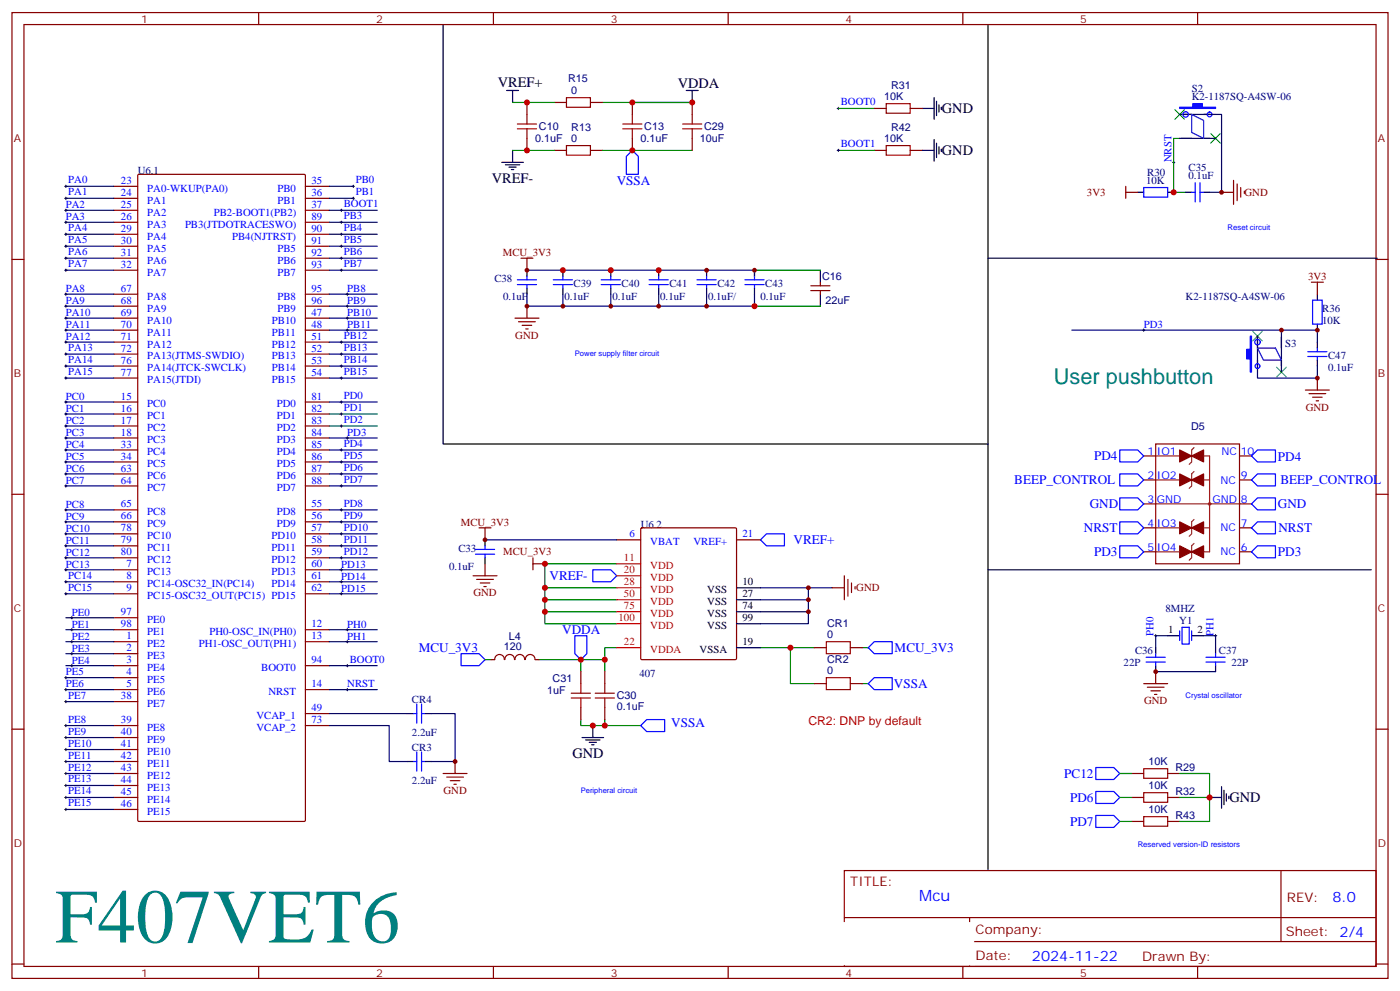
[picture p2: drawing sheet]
<svg xmlns="http://www.w3.org/2000/svg" width="412mm" height="292mm" viewBox="0 0 412 292" stroke-linecap="round" stroke-linejoin="round" font-family="sans-serif">
<g fill="none" stroke="#870000" stroke-width=".35">
<path d="M3.5 3.7h405.4v284.3h-405.4zM7.1 7.2h398.2v277.3h-398.2zM76.2 3.7v3.5M145.3 3.7v3.5M214.5 3.7v3.5M283.6 3.7v3.5M352.8 3.7v3.5M155.2 30.2v3.5M163.3 30.2h3.6M173.9 30.2h3.5M186.3 30.2v3.5M203.9 30.2v3.5"/>
<path d="M257.5 31.9h3.6M268.1 31.9h3.5M33.5 54.9h7.1M33.5 58.4h7.1M40.6 51.5l.3-.2h48.7l.4 .4v189.8l-.4 .3h-48.7l-.3-.3zM90 54.9h7M90 58.4h7M155.2 40.7v3.6M163.3 44.3h3.6M173.9 44.3h3.5M186.3 40.7v3.6M203.9 40.7v3.6"/>
<path d="M257.5 44.3h3.6M268.1 44.3h3.5M3.5 76.4h3.6M33.5 61.9h7.1M33.5 65.4h7.1M33.5 69h7.1M33.5 72.5h7.1M33.5 76h7.1M33.5 79.6h7.1M90 61.9h7M90 65.4h7M90 69h7"/>
<path d="M90 72.5h7M90 76h7M90 79.6h7M405.3 76.4h3.6M33.5 93.7h7.1M33.5 97.2h7.1M33.5 86.6h7.1M33.5 90.1h7.1M90 93.7h7M90 97.2h7M90 86.6h7M90 90.1h7"/>
<path d="M238.8 85.5h5.7M238.8 84.1h5.7M241.7 83.1v1M241.7 85.5v1.1M33.5 100.7h7.1M33.5 104.2h7.1M33.5 107.8h7.1M33.5 111.3h7.1M33.5 118.4h7.1M90 100.7h7M90 104.2h7M90 107.8h7"/>
<path d="M90 111.3h7M90 118.4h7M33.5 121.9h7.1M33.5 125.4h7.1M33.5 128.9h7.1M33.5 132.5h7.1M33.5 136h7.1M33.5 139.5h7.1M90 121.9h7M90 125.4h7M90 128.9h7M90 132.5h7"/>
<path d="M90 136h7M90 139.5h7M336.9 134.2h3.5M340.4 130.7h24.7v35.3h-24.7zM365.1 134.2h3.6M3.5 145.5h3.6M33.5 150.1h7.1M33.5 153.6h7.1M33.5 157.2h7.1M33.5 143.1h7.1M90 150.1h7M90 153.6h7"/>
<path d="M90 157.2h7M90 143.1h7M181.7 158.9h7M188.8 155.6l.3-.2h27.5l.3 .2 .1 38.3-.2 .3h-27.7l-.3-.2zM217 158.9h7M336.9 148.3h3.5M336.9 141.3h3.5M336.9 155.4h3.5M365.1 148.3h3.6M365.1 141.3h3.6M365.1 155.4h3.6M405.3 145.5h3.6"/>
<path d="M33.5 167.7h7.1M33.5 171.3h7.1M33.5 174.8h7.1M33.5 160.7h7.1M33.5 164.2h7.1M90 167.7h7M90 171.3h7M90 174.8h7M90 160.7h7M90 164.2h7M336.9 162.5h3.5M365.1 162.5h3.6"/>
<path d="M33.5 188.9h7.1M33.5 192.4h7.1M33.5 196h7.1M33.5 199.5h7.1M33.5 181.9h7.1M33.5 185.4h7.1M90 188.9h7M90 196h7M90 185.4h7M144.6 194.2h1.1M145.7 194.2a1.41 1.41 0 0 1 1.4-1.5 1.41 1.41 0 0 1 1.4 1.5M148.7 194.2a1.41 1.41 0 0 1 1.4-1.5 1.41 1.41 0 0 1 1.4 1.5"/>
<path d="M151.7 194.2a1.41 1.41 0 0 1 1.4-1.5 1.41 1.41 0 0 1 1.4 1.5M154.8 194.2a1.41 1.41 0 0 1 1.4-1.5 1.41 1.41 0 0 1 1.4 1.5M157.7 194.2h1M171.1 197.7v3.6M178.2 197.7v3.6M239.9 190.7h3.5M250.5 190.7h3.5M3.5 214.7h3.6M33.5 203h7.1M33.5 206.6h7.1M33.5 213.6h7.1M33.5 217.1h7.1"/>
<path d="M90 203h7M90 213.6h7M90 210.1h7M171.1 208.3v3.5M178.2 208.3v3.5M239.9 201.3h3.5M250.5 201.3h3.5M405.3 214.7h3.6M33.5 220.7h7.1M33.5 224.2h7.1M33.5 227.7h7.1M33.5 231.2h7.1"/>
<path d="M33.5 234.8h7.1M33.5 238.3h7.1M333.4 227.7h3.5M333.4 234.8h3.5M344 227.7h3.5M344 234.8h3.5M248.7 256.3h156.6v28.2h-156.6zM333.4 241.8h3.5M344 241.8h3.5M377.3 256.3v20.9M248.7 270.1h156.5M285.6 277.2h119.6"/>
<path d="M285.6 270.1v14.2M3.5 283.8h3.6M76.2 284.5v3.5M145.3 284.5v3.5M214.5 284.5v3.5M283.6 284.5v3.5M352.8 284.5v3.5M405.3 283.8h3.6"/>
</g>
<g fill="none" stroke="#008700" stroke-width=".35">
<path d="M151 30.2h12.3M177.4 30.2h26.5M246.9 31.9h10.6M151 44.3h12.3M177.4 44.3h26.5M246.9 44.3h10.6M347.5 40.7h-1.8v15.9h3.5M222.2 79.6h19.5M222.2 90.1h19.5M97 125.4h14.1M97 121.9h14.1M160.5 173h21.2"/>
<path d="M160.5 176.6h21.2M181.7 166h-21.2v17.6h21.2M142.9 194.2h1.7M160.5 180.1h21.2M171.1 194.2v3.5M178.2 194.2v3.5M181.7 190.7h-3.5v3.5h-19.5M224 190.7h8.8M239.9 190.7h-7.1v10.6h7.1M254 190.7h1.8M171.1 211.8v1.8h17.6M178.2 211.8v1.8"/>
<path d="M254 201.3h1.8M329.8 227.7h3.6M329.8 234.8h3.6M347.5 227.7h8.8v14.1h-8.8M347.5 234.8h8.8M329.8 241.8h3.6"/>
</g>
<g fill="none" stroke="#00f" stroke-width=".35">
<path d="M186.3 44.3l1.7 1.7v5.3h-3.5v-5.3zM336.9 55.2h7.1v2.8h-7.1zM351 56.6h1.1M352.1 53.8v5.6M353.5 53.8v5.6M353.5 56.6h1M152.4 83.8h5.6M152.4 82.4h5.6M155.2 81.3v1.1M155.2 83.8v1M163 83.8h5.6M163 82.4h5.6"/>
<path d="M165.8 81.3v1.1M165.8 83.8v1M177.1 83.8h5.6M177.1 82.4h5.6M179.9 81.3v1.1M179.9 83.8v1M191.2 83.8h5.6M191.2 82.4h5.6M194 81.3v1.1M194 83.8v1M205.3 83.8h5.7M205.3 82.4h5.7"/>
<path d="M208.1 81.3v1.1M208.1 83.8v1M219.4 83.8h5.7M219.4 82.4h5.7M222.2 81.3v1.1M222.2 83.8v1M386.6 88.4h2.9v7h-2.9zM371.1 107.8a.71 .71 0 0 0-1-.7 .71 .71 0 0 0-.2 1.2 .71 .71 0 0 0 1.2-.2v-.3M385.2 105h5.7M385.2 103.5h5.7M388.1 102.5v1M388.1 105v1"/>
<path d="M329.8 132.5h5.3l1.8 1.7-1.8 1.8h-5.3zM329.8 139.5h5.3l1.8 1.8-1.8 1.8h-5.3zM368.7 134.2l1.7-1.7h5.3v3.5h-5.3zM224 158.9l1.8-1.7h5.3v3.5h-5.3zM329.8 153.6h5.3l1.8 1.8-1.8 1.8h-5.3zM329.8 146.6h5.3l1.8 1.7-1.8 1.8h-5.3zM368.7 155.4l1.7-1.8h5.3v3.6h-5.3zM368.7 141.3l1.7-1.8h5.3v3.6h-5.3zM370.4 146.6h5.3v3.5h-5.3l-1.7-1.8zM140.1 163.2h5.6M140.1 161.7h5.6M142.9 160.7v1"/>
<path d="M142.9 163.2v1M174.6 167.7h5.3l1.8 1.8-1.8 1.8h-5.3zM329.8 160.7h5.3l1.8 1.8-1.8 1.7h-5.3zM370.4 160.7h5.3v3.5h-5.3l-1.7-1.7zM135.8 192.4h5.3l1.8 1.8-1.8 1.8h-5.3zM169.3 187.1h3.6v5.3l-1.8 1.8-1.8-1.8zM255.8 190.7l1.7-1.8h5.3v3.5h-5.3zM337.6 194.9h5.7M337.6 193.5h5.7M340.4 192.4v1.1M340.4 194.9v1.1M347.5 185.7v2.9"/>
<path d="M348.2 184.7h2.1v4.9h-2.1zM351 185.7v2.9M355.2 194.9h5.7M355.2 193.5h5.7M358.1 192.4v1.1M358.1 194.9v1.1M121.7 210.1h1.1M122.8 207.3v5.6M124.2 207.3v5.6M124.2 210.1h1M188.7 213.6l1.8-1.8h5.3v3.6h-5.3zM255.8 201.3l1.7-1.8h5.3v3.5h-5.3z"/>
<path d="M121.7 224.2h1.1M122.8 221.4v5.6M124.2 221.4v5.6M124.2 224.2h1M322.8 226h5.3l1.7 1.7-1.7 1.8h-5.3zM322.8 233h5.3l1.7 1.8-1.7 1.7h-5.3zM322.8 240.1h5.3l1.7 1.7-1.7 1.8h-5.3z"/>
<circle cx="349.3" cy="33.7" r=".81"/>
<circle cx="356.3" cy="33.7" r=".71"/>
<circle cx="370.4" cy="100.7" r=".81"/>
</g>
<g fill="none" stroke="#a10000" stroke-width=".35">
<path d="M152.4 37.9h5.6M152.4 36.5h5.6M155.2 33.7v2.8M155.2 37.9v2.8M166.9 28.8h7v2.8h-7zM183.4 37.9h5.7M183.4 36.5h5.7M186.3 33.7v2.8M186.3 37.9v2.8M201.1 37.9h5.6M201.1 36.5h5.6M203.9 33.7v2.8"/>
<path d="M203.9 37.9v2.8M261.1 30.5h7v2.8h-7zM166.9 42.9h7v2.8h-7zM261.1 42.9h7v2.8h-7zM243.4 199.5h7.1v3.5h-7.1zM243.4 188.9h7.1v3.5h-7.1zM168.3 205.5h5.6M168.3 204.1h5.6M171.1 201.3v2.8M171.1 205.5v2.8M175.3 205.5h5.7M175.3 204.1h5.7"/>
<path d="M178.2 201.3v2.8M178.2 205.5v2.8M336.9 226.3h7.1v2.8h-7.1zM336.9 233.4h7.1v2.8h-7.1zM336.9 240.4h7.1v2.8h-7.1z"/>
</g>
<g fill="none" stroke="#000" stroke-width=".35">
<path d="M130.5 7.2v123.5h160.5v125.2M291 7.2v123.5M149.2 26.6h3.6M151 26.6v3.6M202.1 26.6h3.6M203.9 26.6v3.6M271.6 31.9h3.6M275.2 28.8v6.3M275.9 29.8v4.2M276.6 30.9v2.1M277.3 31.6v.7M347.5 33.7h3.5"/>
<path d="M354.5 33.7h3.6M147.8 47.8h6.4M148.9 48.5h4.2M149.9 49.2h2.1M150.6 49.9h.7M151 44.3v3.5M271.6 44.3h3.6M275.2 41.1v6.3M275.9 42.2v4.2M276.6 43.2v2.1M277.3 43.9v.7M335.1 56.6h1.8"/>
<path d="M344 56.6h1.7M347.5 40.7h3.5M349.2 56.6h1.8M354.5 56.6h1.8M354.5 40.7h3.6M155.2 79.6v1.7M165.8 79.6v1.7M179.9 79.6v1.7M194 79.6v1.7M208.1 79.6v1.7M222.2 79.6v1.7M241.7 79.6v3.5"/>
<path d="M291 76h114.7M155.2 84.8v1.8M165.8 84.8v1.8M179.9 84.8v1.8M194 84.8v1.8M208.1 84.8v1.8M222.2 84.8v1.8M241.7 86.6v3.5M370.4 99v3.5M377.5 99v3.5M388.1 86.6v1.8M388.1 95.4v1.8"/>
<path d="M370.4 106v3.5M377.5 106v3.5M388.1 100.7v1.8M388.1 106v1.8M142.9 158.9v1.8M142.9 164.2v1.8M217 173h7M217 176.6h7M291 167.7h112.9M217 190.7h7M217 180.1h7M217 183.6h7"/>
<path d="M340.4 190.7v1.7M340.4 196v1.7M344 187.1h3.5M351 187.1h3.5M358.1 190.7v1.7M358.1 196v1.7M119.9 210.1h1.8M125.2 210.1h1.8M171.4 217.1h6.4M172.5 217.8h4.2M173.6 218.5h2.1M174.3 219.3h.7"/>
<path d="M174.6 213.6v3.5M119.9 224.2h1.8M125.2 224.2h1.8M356.3 234.8h3.5M359.8 231.6v6.3M360.5 232.7v4.2M361.2 233.7v2.1M361.9 234.4v.7"/>
</g>
<g fill="none" stroke="#000" stroke-width=".29">
<path d="M246.6 31.9h.7M246.9 31.6v.7M19 58.4h.8M19 54.9h.8M19.4 54.5v.7M19.4 58v.7M103.7 58.4h.7M103.7 54.9h.7M104.1 54.5v.7M104.1 58v.7M246.6 44.3h.7M246.9 43.9v.7"/>
<path d="M345.4 47.8h.7M345.7 47.4v.8M19 72.5h.8M19 69h.8M19 79.6h.8M19 76h.8M19 65.4h.8M19 61.9h.8M19.4 61.6v.7M19.4 65.1v.7M19.4 68.6v.7M19.4 72.1v.7"/>
<path d="M19.4 75.7v.7M19.4 79.2v.7M100.2 72.5h.7M100.2 69h.7M100.2 79.6h.7M100.2 76h.7M100.2 65.4h.7M100.2 61.9h.7M100.5 61.6v.7M100.5 65.1v.7M100.5 68.6v.7M100.5 72.1v.7"/>
<path d="M100.5 75.7v.7M100.5 79.2v.7M19 86.6h.8M19 90.1h.8M19 97.2h.8M19 93.7h.8M19.4 86.3v.7M19.4 89.8v.7M19.4 93.3v.7M19.4 96.8v.7M102 86.6h.7M102 90.1h.7"/>
<path d="M102 97.2h.7M102 93.7h.7M102.3 86.3v.7M102.3 89.8v.7M102.3 93.3v.7M102.3 96.8v.7M336.5 97.2h.8M336.9 96.8v.7M19 118.4h.8M19 111.3h.8M19 107.8h.8M19 104.2h.8"/>
<path d="M19 100.7h.8M19.4 100.4v.7M19.4 103.9v.7M19.4 107.4v.7M19.4 110.9v.8M19.4 118v.7M100.2 118.4h.7M100.2 111.3h.7M100.2 107.8h.7M100.2 104.2h.7M100.2 100.7h.7M100.5 100.4v.7"/>
<path d="M100.5 103.9v.7M100.5 107.4v.7M100.5 110.9v.8M100.5 118v.7M19 128.9h.8M19 125.4h.8M19 121.9h.8M19 136h.8M19 132.5h.8M19 139.5h.8M19.4 121.5v.7M19.4 125.1v.7"/>
<path d="M19.4 128.6v.7M19.4 132.1v.7M19.4 135.6v.7M19.4 139.2v.7M100.2 125.4h.7M100.2 121.9h.7M100.2 136h.7M100.2 132.5h.7M100.2 139.5h.7M100.5 121.5v.7M100.5 125.1v.7M100.5 132.1v.7"/>
<path d="M100.5 135.6v.7M100.5 139.2v.7M102 128.9h.7M102.3 128.6v.7M19 143.1h.8M19 157.2h.8M19 153.6h.8M19 150.1h.8M19.4 142.7v.7M19.4 149.8v.7M19.4 153.3v.7M19.4 156.8v.7"/>
<path d="M100.2 143.1h.7M100.2 157.2h.7M100.2 153.6h.7M100.2 150.1h.7M100.5 142.7v.7M100.5 149.8v.7M100.5 153.3v.7M100.5 156.8v.7M19 164.2h.8M19 160.7h.8M19 167.7h.8M19 171.3h.8"/>
<path d="M19 174.8h.8M19.4 160.3v.7M19.4 163.9v.7M19.4 167.4v.7M19.4 170.9v.7M19.4 174.4v.8M100.2 164.2h.7M100.2 160.7h.7M100.2 167.7h.7M100.2 171.3h.7M100.2 174.8h.7M100.5 160.3v.7"/>
<path d="M100.5 163.9v.7M100.5 167.4v.7M100.5 170.9v.7M100.5 174.4v.8M19 199.5h.8M19.4 199.1v.7M20.8 196h.7M20.8 192.4h.7M20.8 188.9h.7M20.8 185.4h.7M20.8 181.9h.7M21.2 181.5v.7"/>
<path d="M21.2 185v.7M21.2 188.6v.7M21.2 192.1v.7M21.2 195.6v.7M102 196h.7M102 188.9h.7M102 185.4h.7M102.3 185v.7M102.3 188.6v.7M102.3 195.6v.7M340.1 187.1h.7M340.4 186.8v.7"/>
<path d="M357.7 187.1h.7M358.1 186.8v.7M19 203h.8M19 217.1h.8M19 213.6h.8M19 206.6h.8M19.4 202.7v.7M19.4 206.2v.7M19.4 213.3v.7M19.4 216.8v.7M102 203h.7M102.3 202.7v.7"/>
<path d="M19 234.8h.8M19 231.2h.8M19 224.2h.8M19 238.3h.8M19 227.7h.8M19 220.7h.8M19.4 220.3v.7M19.4 223.8v.7M19.4 227.4v.7M19.4 230.9v.7M19.4 234.4v.7M19.4 237.9v.8"/>
</g>
<g fill="none" stroke="#000080" stroke-width=".35">
<path d="M358.1 33.7h1.7v22.9h-3.5M19.4 54.9h14.1M19.4 58.4h14.1M97 54.9h7.1M97 58.4h7.1M19.4 61.9h14.1M19.4 65.4h14.1M19.4 69h14.1M19.4 72.5h14.1M19.4 76h14.1M19.4 79.6h14.1M97 61.9h14.1"/>
<path d="M97 65.4h14.1M97 69h14.1M97 72.5h14.1M97 76h14.1M97 79.6h14.1M155.2 79.6h67v1.7M19.4 86.6h14.1M19.4 90.1h14.1M19.4 93.7h14.1M19.4 97.2h14.1M97 86.6h14.1M97 90.1h14.1"/>
<path d="M97 93.7h14.1M97 97.2h14.1M155.2 86.6v3.5h52.9v-3.5M165.8 86.6v3.5M179.9 86.6v3.5M194 86.6v3.5M222.2 86.6v3.5h-14.1M315.7 97.2h61.8M377.5 99v-1.8h10.6v3.5M19.4 100.7h14.1M19.4 104.2h14.1M19.4 107.8h14.1"/>
<path d="M19.4 111.3h14.1M19.4 118.4h14.1M97 100.7h14.1M97 104.2h14.1M97 107.8h14.1M97 111.3h14.1M97 118.4h14.1M388.1 107.8v3.5h-17.7v-1.8M19.4 128.9h14.1M19.4 132.5h14.1M19.4 136h14.1M19.4 139.5h14.1"/>
<path d="M19.4 125.4h14.1M19.4 121.9h14.1M97 128.9h14.1M97 132.5h14.1M97 136h14.1M97 139.5h14.1M19.4 143.1h14.1M19.4 150.1h14.1M19.4 153.6h14.1M19.4 157.2h14.1M97 143.1h14.1M97 150.1h14.1"/>
<path d="M97 153.6h14.1M97 157.2h14.1M142.9 158.9h38.8M19.4 164.2h14.1M19.4 160.7h14.1M19.4 167.7h14.1M19.4 171.3h14.1M19.4 174.8h14.1M97 164.2h14.1M97 160.7h14.1M97 167.7h14.1M97 171.3h14.1"/>
<path d="M97 174.8h14.1M224 173h14.1v10.6h-14.1M224 176.6h14.1M238.1 173h7.1M19.4 185.4h14.1M19.4 188.9h14.1M19.4 196h14.1M19.4 199.5h14.1M19.4 192.4h14.1M19.4 181.9h14.1M97 185.4h14.1M97 188.9h14.1"/>
<path d="M97 196h14.1M224 180.1h14.1M340.4 197.7h17.7M344 187.1h-3.6v3.6M354.5 187.1h3.6v3.6M19.4 203h14.1M19.4 217.1h14.1M19.4 213.6h14.1M19.4 206.6h14.1M97 213.6h17.7v10.6h5.2M97 203h14.1M97 210.1h22.9"/>
<path d="M127 210.1h7.1v14.1h-7.1M19.4 238.3h14.1M19.4 234.8h14.1M19.4 231.2h14.1M19.4 227.7h14.1M19.4 224.2h14.1M19.4 220.7h14.1"/>
</g>
<path d="M181.7 166h7M181.7 169.5h7M181.7 173h7M181.7 176.6h7M181.7 190.7h7M181.7 180.1h7M181.7 183.6h7" fill="none" stroke="#f00" stroke-width=".35"/>
<g fill="none" stroke="#800000" stroke-width=".35">
<path d="M331.6 56.6h3.5M331.6 54.9v3.5M359.8 56.6h3.6M363.4 53.1v7M364.4 54.2v4.9M365.5 55.2v2.8M366.5 56.3v.7M153.5 76h3.5M155.2 76v3.6M151.7 93.7h7M152.8 94.7h4.9M153.8 95.8h2.8"/>
<path d="M154.9 96.8h.7M155.2 90.1v3.6M386.3 83.1h3.5M388.1 83.1v3.5M384.5 114.8h7.1M385.6 115.9h4.9M386.6 116.9h2.9M387.7 118h.7M388.1 111.3v3.5M141.1 155.4h3.5M142.9 155.4v3.5M139.3 169.5h7.1"/>
<path d="M140.4 170.6h4.9M141.5 171.6h2.8M142.5 172.7h.7M142.9 166v3.5M157 166h3.5M157 164.2v3.5M245.2 173h3.5M248.7 169.5v7.1M249.8 170.6v4.9M250.8 171.6v2.8M251.9 172.7v.7M340.4 197.7v3.6"/>
<path d="M336.9 201.3h7.1M338 202.3h4.9M339 203.4h2.8M340.1 204.4h.7M130.5 227.7h7.1M131.6 228.8h4.9M132.6 229.8h2.9M133.7 230.9h.7M134.1 224.2v3.5"/>
</g>
<path d="M346.1 32.3l2.8 2.8M348.9 32.3l-2.8 2.8M356.7 39.3l2.8 2.9M359.5 39.3l-2.8 2.9M369 97.5l2.8 2.9M371.8 97.5l-2.8 2.9M376.1 108.1l2.8 2.8M378.9 108.1l-2.8 2.8" fill="none" stroke="#3c3" stroke-width=".35"/>
<path d="M347.5 33.7h8.8M347.8 40.7h8.5M370.4 99v8.8M377.5 99.3v8.5" fill="none" stroke="#120380" stroke-width=".35"/>
<g fill="#00f" stroke="#00f" stroke-width=".35">
<path d="M347.5 31.6h3.9v-1.1h2.8v1.1h3.9v.3h-10.6z"/>
<path d="M368.3 99h.4v10.5h-.4v-3.8h-1.1v-2.9h1.1z"/>
</g>
<path d="M351 33.7l3.5 1.8v5.2l-3.5-1.7zM370.4 102.5h5.3l1.8 3.5h-5.3z" fill="none" stroke="#0000b5" stroke-width=".35"/>
<g fill="none" stroke="#8c2424" stroke-width=".35">
<path d="M340.4 134.2h7.1M351.7 131.8l-.7 .7v3.5l-.7 .7M351.7 138.8l-.7 .7v3.6l-.7 .7M354.5 134.2h1.8v28.3h-1.8M340.4 141.3h7.1M340.4 155.4h7.1M340.4 148.3h24.7M351.7 152.9l-.7 .7v3.6l-.7 .7M351.7 160l-.7 .7v3.5l-.7 .7M354.5 141.3h1.8M354.5 155.4h1.8M340.4 162.5h7.1"/>
<circle cx="356.3" cy="148.3" r=".35"/>
</g>
<g fill="#870000" stroke="#870000" stroke-width=".35">
<path d="M347.5 132.5l3.5 1.7-3.5 1.8z"/>
<path d="M351 134.2l3.5-1.7v3.5z"/>
<path d="M347.5 139.5l3.5 1.8-3.5 1.8z"/>
<path d="M351 141.3l3.5-1.8v3.6z"/>
<path d="M347.5 153.6l3.5 1.8-3.5 1.8z"/>
<path d="M351 155.4l3.5-1.8v3.6z"/>
<path d="M347.5 160.7l3.5 1.8-3.5 1.7z"/>
<path d="M351 162.5l3.5-1.8v3.5z"/>
</g>
<g fill="#c00">
<circle cx="203.9" cy="30.2" r=".88"/>
<circle cx="178.2" cy="194.2" r=".88"/>
<circle cx="174.6" cy="213.6" r=".88"/>
<circle cx="178.2" cy="213.6" r=".88"/>
<circle cx="194" cy="79.6" r=".88"/>
<circle cx="179.9" cy="79.6" r=".88"/>
<circle cx="165.8" cy="79.6" r=".88"/>
<circle cx="160.5" cy="173" r=".88"/>
<circle cx="160.5" cy="176.6" r=".88"/>
<circle cx="160.5" cy="180.1" r=".88"/>
<circle cx="160.5" cy="166" r=".88"/>
<circle cx="232.8" cy="190.7" r=".88"/>
<circle cx="186.3" cy="30.2" r=".88"/>
<circle cx="186.3" cy="44.3" r=".88"/>
<circle cx="155.2" cy="30.2" r=".88"/>
<circle cx="155.2" cy="44.3" r=".88"/>
</g>
<g fill="#800000">
<circle cx="238.1" cy="173" r=".71"/>
<circle cx="238.1" cy="176.6" r=".71"/>
<circle cx="238.1" cy="180.1" r=".71"/>
<circle cx="222.3" cy="79.6" r=".71"/>
<circle cx="208.1" cy="79.6" r=".71"/>
<circle cx="208.1" cy="90.1" r=".71"/>
<circle cx="194" cy="90.1" r=".71"/>
<circle cx="340.4" cy="197.7" r=".71"/>
<circle cx="179.9" cy="90.1" r=".71"/>
<circle cx="165.8" cy="90.1" r=".71"/>
<circle cx="155.2" cy="79.6" r=".71"/>
<circle cx="155.2" cy="90.1" r=".71"/>
<circle cx="142.9" cy="158.9" r=".71"/>
<circle cx="134.1" cy="224.2" r=".71"/>
</g>
<circle cx="345.7" cy="56.6" r=".88" fill="#c00"/>
<circle cx="359.8" cy="56.6" r=".71" fill="#800000"/>
<circle cx="222.3" cy="90.1" r=".88" fill="#c00"/>
<g fill="#800000">
<circle cx="388.1" cy="97.2" r=".71"/>
<circle cx="388.1" cy="111.3" r=".71"/>
<circle cx="377.5" cy="97.2" r=".71"/>
</g>
<g fill="#c00">
<circle cx="171.1" cy="194.2" r=".88"/>
<circle cx="356.3" cy="234.8" r=".88"/>
</g>
<g fill="#fff" stroke="#fff" stroke-width=".35">
<path d="M357.1 278.6h25.6v5.1h-25.6z"/>
<path d="M310.9 270.9h23.3v5.1h-23.3z"/>
<path d="M248 271.6h38.8v12.4h-38.8z"/>
</g>
<text font-size="22.6" fill="#008080" x="16.2" y="277.5">F407VET6</text>
<text font-size="6.4" fill="#008080" x="310.4" y="113.2">User pushbutton</text>
<text font-size="4.6" fill="#00f" x="270.8" y="265.3">Mcu</text>
<g font-size="4.2">
<text x="146.6" y="25.5">VREF+</text>
<text x="199.7" y="25.9">VDDA</text>
<text x="277.5" y="33.4">GND</text>
<text x="277.5" y="45.7">GND</text>
<text x="144.9" y="53.8">VREF-</text>
<text x="168.6" y="223.2">GND</text>
<text x="362.1" y="236.2">GND</text>
</g>
<g font-size="4.2" fill="#00f">
<text x="392.5" y="265.6">8.0</text>
<text x="304" y="282.9">2024-11-22</text>
</g>
<g font-size="3.9" fill="#00f">
<text x="181.7" y="54.3">VSSA</text>
<text x="322.3" y="135.5">PD4</text>
<text x="376.4" y="135.6">PD4</text>
<text x="298.8" y="142.5">BEEP_CONTROL</text>
<text x="377.2" y="142.5">BEEP_CONTROL</text>
<text x="321" y="149.5">GND</text>
<text x="376.4" y="149.7">GND</text>
<text x="233.8" y="160.2">VREF+</text>
<text x="319.3" y="156.7">NRST</text>
<text x="376.6" y="156.6">NRST</text>
<text x="322.3" y="163.7">PD3</text>
<text x="376.4" y="163.7">PD3</text>
<text x="161.9" y="170.8">VREF-</text>
<text x="123.3" y="191.9">MCU_3V3</text>
<text x="165.6" y="186.6">VDDA</text>
<text x="263.5" y="192">MCU_3V3</text>
<text x="263.3" y="202.5">VSSA</text>
<text x="197.7" y="214.1">VSSA</text>
<text x="313.5" y="228.9">PC12</text>
<text x="315.2" y="236">PD6</text>
<text x="315.2" y="243.1">PD7</text>
</g>
<g font-size="3.9" fill="#800">
<text x="250.5" y="260.9">TITLE:</text>
<text x="379.1" y="265.6">REV:</text>
<text x="287.4" y="275.1">Company:</text>
<text x="378.7" y="275.7">Sheet: 2/4</text>
<text x="287.4" y="282.8">Date:</text>
<text x="336.4" y="282.8">Drawn By:</text>
</g>
<text font-size="3.6" fill="#f00" x="238.1" y="213.6">CR2: DNP by default</text>
<g font-size="3.2" fill="#800">
<text x="41.6" y="6.7">1</text>
<text x="110.8" y="6.7">2</text>
<text x="179.9" y="6.7">3</text>
<text x="249.1" y="6.7">4</text>
<text x="318.2" y="6.7">5</text>
<text x="4.1" y="41.8">A</text>
<text x="405.9" y="41.8">A</text>
<text x="4.1" y="110.9">B</text>
<text x="405.9" y="110.9">B</text>
<text x="4.1" y="180.1">C</text>
<text x="405.9" y="180.1">C</text>
<text x="4.1" y="249.2">D</text>
<text x="405.9" y="249.2">D</text>
<text x="41.6" y="287.5">1</text>
<text x="110.8" y="287.5">2</text>
<text x="179.9" y="287.5">3</text>
<text x="249.1" y="287.5">4</text>
<text x="318.2" y="287.5">5</text>
</g>
<g font-size="3.2" fill="#000080">
<text x="167.4" y="24.2">R15</text>
<text x="168.3" y="27.7">0</text>
<text x="260.4" y="29.6">10K</text>
<text x="262.5" y="26.2">R31</text>
<text x="351" y="29.5">K2-1187SQ-A4SW-06</text>
<text x="351.1" y="27">S2</text>
<text x="157.6" y="41.9">0.1uF</text>
<text x="158.8" y="38.4">C10</text>
<text x="168.3" y="41.8">0</text>
<text x="168.3" y="38.7">R13</text>
<text x="188.7" y="41.9">0.1uF</text>
<text x="189.8" y="38.4">C13</text>
<text x="206.2" y="41.9">10uF</text>
<text x="207.4" y="38.4">C29</text>
<text x="260.4" y="41.9">10K</text>
<text x="262.5" y="38.6">R42</text>
<text x="40.6" y="51.3">U6.1</text>
<text x="338" y="51.7">R30</text>
<text x="350.1" y="52.7">0.1uF</text>
<text x="350.1" y="50.3">C35</text>
<text x="337.6" y="54.2">10K</text>
<text x="145.6" y="83.1">C38</text>
<text x="242.2" y="82.4">C16</text>
<text x="148.2" y="88.3">0.1uF</text>
<text x="166.3" y="88.4">0.1uF</text>
<text x="169" y="84.5">C39</text>
<text x="180.4" y="88.4">0.1uF</text>
<text x="183.1" y="84.5">C40</text>
<text x="194.5" y="88.3">0.1uF</text>
<text x="197.2" y="84.5">C41</text>
<text x="208.6" y="88.4">0.1uF/</text>
<text x="211.3" y="84.5">C42</text>
<text x="224" y="88.3">0.1uF</text>
<text x="225.4" y="84.5">C43</text>
<text x="243.2" y="89.5">22uF</text>
<text x="349.2" y="88.4">K2-1187SQ-A4SW-06</text>
<text x="389.5" y="95.4">10K</text>
<text x="389.5" y="91.9">R36</text>
<text x="378.5" y="102.1">S3</text>
<text x="391.2" y="105.7">C47</text>
<text x="391.2" y="109.2">0.1uF</text>
<text x="350.8" y="126.5">D5</text>
<text x="188.7" y="155.4">U6.2</text>
<text x="132.3" y="167.7">0.1uF</text>
<text x="135" y="162.4">C33</text>
<text x="243.7" y="184.7">CR1</text>
<text x="343.3" y="180.1">8MHZ</text>
<text x="347.4" y="183.6">Y1</text>
<text x="148.4" y="191.5">120</text>
<text x="149.9" y="188.4">L4</text>
<text x="243.7" y="187.9">0</text>
<text x="243.7" y="195.3">CR2</text>
<text x="331" y="195.9">22P</text>
<text x="334.4" y="192.4">C36</text>
<text x="359.1" y="192.4">C37</text>
<text x="362.7" y="195.9">22P</text>
<text x="162.8" y="200.6">C31</text>
<text x="188.3" y="199.4">407</text>
<text x="243.7" y="198.4">0</text>
<text x="121.4" y="206.9">CR4</text>
<text x="161.2" y="204.2">1uF</text>
<text x="181.7" y="209.1">0.1uF</text>
<text x="181.7" y="205.9">C30</text>
<text x="121.4" y="221">CR3</text>
<text x="121.4" y="216.8">2.2uF</text>
<text x="338.3" y="225.2">10K</text>
<text x="346.2" y="227.1">R29</text>
<text x="121.4" y="230.9">2.2uF</text>
<text x="338.3" y="232.3">10K</text>
<text x="338.3" y="239.4">10K</text>
<text x="346.2" y="234.1">R32</text>
<text x="346.2" y="241.2">R43</text>
</g>
<g font-size="3.2" fill="#00f">
<text x="247.6" y="31">BOOT0</text>
<text x="247.6" y="43.4">BOOT1</text>
<text x="345.1" y="47.8" transform="rotate(-90 345.1 47.8)">NRST</text>
<text x="20.1" y="54">PA0</text>
<text x="104.8" y="54">PB0</text>
<text x="20.1" y="57.5">PA1</text>
<text x="35.6" y="54.2">23</text>
<text x="35.6" y="57.7">24</text>
<text x="43.4" y="56.4">PA0-WKUP(PA0)</text>
<text x="43.4" y="60">PA1</text>
<text x="81.7" y="56.4">PB0</text>
<text x="81.7" y="60">PB1</text>
<text x="91.7" y="54.2">35</text>
<text x="91.7" y="57.7">36</text>
<text x="104.8" y="57.5">PB1</text>
<text x="19.4" y="64.8">PA3</text>
<text x="19.4" y="61.3">PA2</text>
<text x="35.6" y="61.2">25</text>
<text x="35.6" y="64.7">26</text>
<text x="43.4" y="63.5">PA2</text>
<text x="62.9" y="63.5">PB2-BOOT1(PB2)</text>
<text x="91.7" y="64.7">89</text>
<text x="91.7" y="61.2">37</text>
<text x="101.2" y="64.6">PB3</text>
<text x="101.2" y="61">BOOT1</text>
<text x="20.1" y="71.6">PA5</text>
<text x="20.1" y="68.1">PA4</text>
<text x="35.6" y="68.3">29</text>
<text x="35.6" y="71.8">30</text>
<text x="43.4" y="67">PA3</text>
<text x="43.4" y="70.6">PA4</text>
<text x="54.5" y="67">PB3(JTDOTRACESWO)</text>
<text x="68.4" y="70.6">PB4(NJTRST)</text>
<text x="91.7" y="68.3">90</text>
<text x="91.7" y="71.8">91</text>
<text x="101.2" y="71.6">PB5</text>
<text x="101.2" y="68.1">PB4</text>
<text x="20.1" y="75.1">PA6</text>
<text x="35.6" y="75.3">31</text>
<text x="43.4" y="74.1">PA5</text>
<text x="43.4" y="77.6">PA6</text>
<text x="81.7" y="74.1">PB5</text>
<text x="81.7" y="77.6">PB6</text>
<text x="91.7" y="75.3">92</text>
<text x="101.2" y="75.1">PB6</text>
<text x="20.1" y="78.7">PA7</text>
<text x="35.6" y="78.8">32</text>
<text x="43.4" y="81.1">PA7</text>
<text x="81.7" y="81.1">PB7</text>
<text x="91.7" y="78.8">93</text>
<text x="101.2" y="78.7">PB7</text>
<text x="19.4" y="86">PA8</text>
<text x="19.4" y="89.5">PA9</text>
<text x="35.6" y="85.9">67</text>
<text x="35.6" y="89.4">68</text>
<text x="43.4" y="88.2">PA8</text>
<text x="81.7" y="88.2">PB8</text>
<text x="91.7" y="85.9">95</text>
<text x="91.7" y="89.4">96</text>
<text x="102.3" y="86">PB8</text>
<text x="102.3" y="89.5">PB9</text>
<text x="19.4" y="93">PA10</text>
<text x="35.6" y="93">69</text>
<text x="43.4" y="91.7">PA9</text>
<text x="43.4" y="95.2">PA10</text>
<text x="80.1" y="95.2">PB10</text>
<text x="81.7" y="91.7">PB9</text>
<text x="91.7" y="93">47</text>
<text x="102.3" y="93">PB10</text>
<text x="19.4" y="100.1">PA12</text>
<text x="19.4" y="96.6">PA11</text>
<text x="35.6" y="96.5">70</text>
<text x="35.6" y="100">71</text>
<text x="43.4" y="98.8">PA11</text>
<text x="80.1" y="98.8">PB11</text>
<text x="91.7" y="96.5">48</text>
<text x="91.7" y="100">51</text>
<text x="101.2" y="99.8">PB12</text>
<text x="102.3" y="96.6">PB11</text>
<text x="336.9" y="96.6">PD3</text>
<text x="20.1" y="106.9">PA14</text>
<text x="20.1" y="103.4">PA13</text>
<text x="35.6" y="103.5">72</text>
<text x="35.6" y="107.1">76</text>
<text x="43.4" y="102.3">PA12</text>
<text x="43.4" y="105.8">PA13(JTMS-SWDIO)</text>
<text x="80.1" y="102.3">PB12</text>
<text x="80.1" y="105.8">PB13</text>
<text x="91.7" y="103.5">52</text>
<text x="91.7" y="107.1">53</text>
<text x="101.2" y="103.4">PB13</text>
<text x="101.2" y="106.9">PB14</text>
<text x="20.1" y="110.4">PA15</text>
<text x="35.6" y="110.6">77</text>
<text x="43.4" y="109.4">PA14(JTCK-SWCLK)</text>
<text x="43.4" y="112.9">PA15(JTDI)</text>
<text x="80.1" y="109.4">PB14</text>
<text x="80.1" y="112.9">PB15</text>
<text x="91.7" y="110.6">54</text>
<text x="101.2" y="110.4">PB15</text>
<text x="19.4" y="117.7">PC0</text>
<text x="35.6" y="117.7">15</text>
<text x="43.4" y="119.9">PC0</text>
<text x="81.5" y="119.9">PD0</text>
<text x="91.7" y="117.7">81</text>
<text x="101.2" y="117.5">PD0</text>
<text x="19.4" y="124.8">PC2</text>
<text x="19.4" y="121.2">PC1</text>
<text x="35.6" y="121.2">16</text>
<text x="35.6" y="124.7">17</text>
<text x="43.4" y="123.5">PC1</text>
<text x="81.5" y="123.5">PD1</text>
<text x="91.7" y="121.2">82</text>
<text x="91.7" y="124.7">83</text>
<text x="101.2" y="124.5">PD2</text>
<text x="101.2" y="121">PD1</text>
<text x="19.4" y="128.3">PC3</text>
<text x="19.4" y="131.8">PC4</text>
<text x="35.6" y="128.2">18</text>
<text x="35.6" y="131.8">33</text>
<text x="43.4" y="127">PC2</text>
<text x="43.4" y="130.5">PC3</text>
<text x="81.5" y="127">PD2</text>
<text x="81.5" y="130.5">PD3</text>
<text x="91.7" y="128.2">84</text>
<text x="91.7" y="131.8">85</text>
<text x="101.2" y="131.6">PD4</text>
<text x="102.3" y="128.3">PD3</text>
<text x="19.4" y="135.4">PC5</text>
<text x="35.6" y="135.3">34</text>
<text x="43.4" y="134.1">PC4</text>
<text x="43.4" y="137.6">PC5</text>
<text x="81.5" y="134.1">PD4</text>
<text x="81.5" y="137.6">PD5</text>
<text x="91.7" y="135.3">86</text>
<text x="101.2" y="135.1">PD5</text>
<text x="338.1" y="133.9">1</text>
<text x="340.8" y="133.9">IO1</text>
<text x="359.8" y="133.9">NC</text>
<text x="365.5" y="133.9">10</text>
<text x="19.4" y="142.4">PC7</text>
<text x="19.4" y="138.9">PC6</text>
<text x="35.6" y="138.8">63</text>
<text x="35.6" y="142.3">64</text>
<text x="43.4" y="141.1">PC6</text>
<text x="81.5" y="141.1">PD6</text>
<text x="91.7" y="138.8">87</text>
<text x="91.7" y="142.3">88</text>
<text x="101.2" y="142.2">PD7</text>
<text x="101.2" y="138.6">PD6</text>
<text x="338.1" y="140.9">2</text>
<text x="340.8" y="140.9">IO2</text>
<text x="359.5" y="142.3">NC</text>
<text x="365.5" y="140.9">9</text>
<text x="19.4" y="149.5">PC8</text>
<text x="35.6" y="149.4">65</text>
<text x="43.4" y="144.6">PC7</text>
<text x="81.5" y="144.6">PD7</text>
<text x="91.7" y="149.4">55</text>
<text x="101.2" y="149.2">PD8</text>
<text x="338.1" y="148">3</text>
<text x="340.8" y="148">GND</text>
<text x="357.1" y="148">GND</text>
<text x="365.5" y="148">8</text>
<text x="19.4" y="153">PC9</text>
<text x="35.6" y="152.9">66</text>
<text x="43.4" y="151.7">PC8</text>
<text x="43.4" y="155.2">PC9</text>
<text x="81.5" y="151.7">PD8</text>
<text x="81.5" y="155.2">PD9</text>
<text x="91.7" y="152.9">56</text>
<text x="101.2" y="152.8">PD9</text>
<text x="338.1" y="155">4</text>
<text x="340.8" y="155">IO3</text>
<text x="365.5" y="155">7</text>
<text x="19.4" y="160.1">PC11</text>
<text x="19.4" y="156.5">PC10</text>
<text x="35.6" y="156.5">78</text>
<text x="35.6" y="160">79</text>
<text x="43.4" y="158.8">PC10</text>
<text x="79.9" y="158.8">PD10</text>
<text x="91.7" y="156.5">57</text>
<text x="91.7" y="160">58</text>
<text x="101.2" y="159.8">PD11</text>
<text x="101.2" y="156.3">PD10</text>
<text x="185.4" y="158.2">6</text>
<text x="191.6" y="160.5">VBAT</text>
<text x="204.3" y="160.5">VREF+</text>
<text x="218.7" y="158.2">21</text>
<text x="359.5" y="156.5">NC</text>
<text x="19.4" y="163.6">PC12</text>
<text x="19.4" y="167.1">PC13</text>
<text x="35.6" y="163.5">80</text>
<text x="37.2" y="167">7</text>
<text x="43.4" y="162.3">PC11</text>
<text x="43.4" y="165.8">PC12</text>
<text x="79.9" y="162.3">PD11</text>
<text x="79.9" y="165.8">PD12</text>
<text x="91.7" y="163.5">59</text>
<text x="91.7" y="167">60</text>
<text x="100.5" y="167.1">PD13</text>
<text x="101.2" y="163.3">PD12</text>
<text x="338.1" y="162.1">5</text>
<text x="340.8" y="162.1">IO4</text>
<text x="359.5" y="163.5">NC</text>
<text x="365.5" y="162.1">6</text>
<text x="20.1" y="170.4">PC14</text>
<text x="20.1" y="173.9">PC15</text>
<text x="37.2" y="170.6">8</text>
<text x="43.4" y="169.3">PC13</text>
<text x="43.4" y="172.9">PC14-OSC32_IN(PC14)</text>
<text x="79.9" y="169.3">PD13</text>
<text x="79.9" y="172.9">PD14</text>
<text x="91.7" y="170.6">61</text>
<text x="100.5" y="170.6">PD14</text>
<text x="37.2" y="174.1">9</text>
<text x="43.4" y="176.4">PC15-OSC32_OUT(PC15) PD15</text>
<text x="91.7" y="174.1">62</text>
<text x="100.5" y="174.2">PD15</text>
<text x="21.2" y="184.7">PE1</text>
<text x="21.2" y="181.2">PE0</text>
<text x="35.6" y="181.2">97</text>
<text x="35.6" y="184.7">98</text>
<text x="43.4" y="183.4">PE0</text>
<text x="91.7" y="184.7">12</text>
<text x="102.3" y="184.7">PH0</text>
<text x="21.2" y="191.8">PE3</text>
<text x="21.2" y="188.3">PE2</text>
<text x="37.2" y="188.2">1</text>
<text x="37.2" y="191.7">2</text>
<text x="43.4" y="190.5">PE2</text>
<text x="43.4" y="187">PE1</text>
<text x="58.5" y="190.5">PH1-OSC_OUT(PH1)</text>
<text x="61.7" y="187">PH0-OSC_IN(PH0)</text>
<text x="91.7" y="188.2">13</text>
<text x="102.3" y="188.3">PH1</text>
<text x="339.8" y="187.1" transform="rotate(-90 339.8 187.1)">PH0</text>
<text x="357.4" y="187.1" transform="rotate(-90 357.4 187.1)">PH1</text>
<text x="21.2" y="195.3">PE4</text>
<text x="37.2" y="195.3">3</text>
<text x="43.4" y="194">PE3</text>
<text x="43.4" y="197.6">PE4</text>
<text x="76.9" y="197.6">BOOT0</text>
<text x="91.7" y="195.3">94</text>
<text x="103" y="195.1">BOOT0</text>
<text x="19.4" y="202.4">PE6</text>
<text x="19.4" y="198.9">PE5</text>
<text x="37.2" y="198.8">4</text>
<text x="37.2" y="202.3">5</text>
<text x="43.4" y="201.1">PE5</text>
<text x="91.7" y="202.3">14</text>
<text x="102.3" y="202.4">NRST</text>
<text x="20.1" y="205.7">PE7</text>
<text x="35.6" y="205.8">38</text>
<text x="43.4" y="204.6">PE6</text>
<text x="43.4" y="208.1">PE7</text>
<text x="79.1" y="204.6">NRST</text>
<text x="91.7" y="209.4">49</text>
<text x="20.1" y="212.7">PE8</text>
<text x="35.6" y="212.9">39</text>
<text x="43.4" y="215.2">PE8</text>
<text x="75.5" y="211.7">VCAP_1</text>
<text x="75.5" y="215.2">VCAP_2</text>
<text x="91.7" y="212.9">73</text>
<text x="20.1" y="216.3">PE9</text>
<text x="20.1" y="219.8">PE10</text>
<text x="35.6" y="216.4">40</text>
<text x="35.6" y="220">41</text>
<text x="43.4" y="218.7">PE9</text>
<text x="20.1" y="223.3">PE11</text>
<text x="20.1" y="226.8">PE12</text>
<text x="35.6" y="223.5">42</text>
<text x="35.6" y="227">43</text>
<text x="43.4" y="222.2">PE10</text>
<text x="43.4" y="225.8">PE11</text>
<text x="20.1" y="233.9">PE14</text>
<text x="20.1" y="230.4">PE13</text>
<text x="35.6" y="230.5">44</text>
<text x="43.4" y="229.3">PE12</text>
<text x="43.4" y="232.8">PE13</text>
<text x="20.1" y="237.4">PE15</text>
<text x="35.6" y="234.1">45</text>
<text x="35.6" y="237.6">46</text>
<text x="43.4" y="236.4">PE14</text>
<text x="43.4" y="239.9">PE15</text>
</g>
<g font-size="3.2" fill="#800000">
<text x="320.2" y="57.6">3V3</text>
<text x="366.6" y="57.7">GND</text>
<text x="148.1" y="75.4">MCU_3V3</text>
<text x="385.3" y="82.4">3V3</text>
<text x="151.8" y="99.7">GND</text>
<text x="384.6" y="120.9">GND</text>
<text x="135.7" y="154.8">MCU_3V3</text>
<text x="148.2" y="163.5">MCU_3V3</text>
<text x="252.2" y="174">GND</text>
<text x="139.4" y="175.6">GND</text>
<text x="337" y="207.3">GND</text>
<text x="130.6" y="233.8">GND</text>
</g>
<g font-size="3.2" fill="#f00">
<text x="183.8" y="165.3">11</text>
<text x="191.6" y="167.6">VDD</text>
<text x="183.8" y="168.8">20</text>
<text x="183.8" y="172.3">28</text>
<text x="191.6" y="171.1">VDD</text>
<text x="183.8" y="175.9">50</text>
<text x="183.8" y="179.4">75</text>
<text x="191.6" y="174.6">VDD</text>
<text x="191.6" y="178.2">VDD</text>
<text x="182.2" y="182.9">100</text>
<text x="191.6" y="181.7">VDD</text>
<text x="191.6" y="185.2">VDD</text>
<text x="183.8" y="190">22</text>
<text x="191.6" y="192.3">VDDA</text>
</g>
<g font-size="3.2">
<text x="218.7" y="172.3">10</text>
<text x="208.4" y="174.6">VSS</text>
<text x="208.4" y="178.2">VSS</text>
<text x="218.7" y="175.9">27</text>
<text x="218.7" y="179.4">74</text>
<text x="208.4" y="181.7">VSS</text>
<text x="208.4" y="185.2">VSS</text>
<text x="218.7" y="182.9">99</text>
<text x="218.7" y="190">19</text>
<text x="344.1" y="186.4">1</text>
<text x="352.8" y="186.4">2</text>
<text x="206.1" y="192.3">VSSA</text>
</g>
<g font-size="2.3" fill="#00f">
<text x="361.6" y="67.8">Reset circuit</text>
<text x="169.3" y="104.8">Power supply filter circuit</text>
<text x="349.2" y="205.3">Crystal oscillator</text>
<text x="335.1" y="249.5">Reserved version-ID resistors</text>
</g>
<text font-size="2.2" fill="#00f" x="171.1" y="233.5">Peripheral circuit</text>
</svg>
